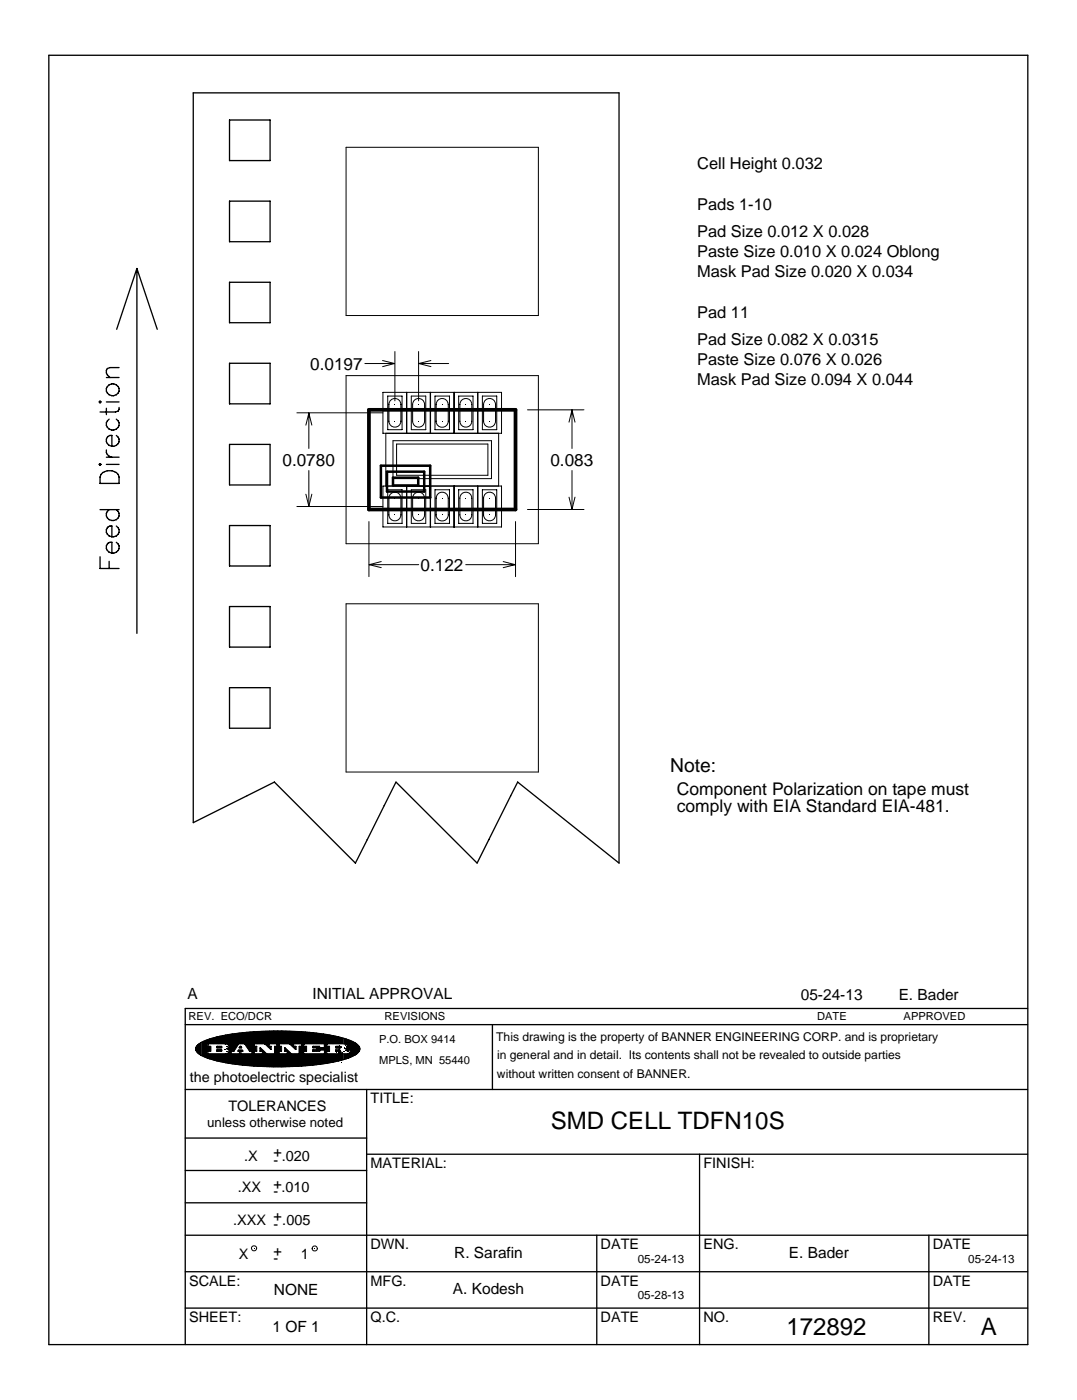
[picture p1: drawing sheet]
<svg xmlns="http://www.w3.org/2000/svg" width="190mm" height="248mm" viewBox="0 0 190 248" stroke-linecap="round" stroke-linejoin="round" font-family="sans-serif">
<g fill="none" stroke="#000" stroke-width=".23">
<path d="M8.6 9.8h173.2v228h-173.2zM34.2 16.4h75.3v136.3l-17.9-14.4-7.2 14.4-14.4-14.4-7.1 14.4-14.4-14.4-14.3 7.2zM40.6 21.2h7.2v7.2h-7.2zM40.6 35.6h7.2v7.2h-7.2zM24.2 47.5v64.5M24.2 47.5l-3.6 10.8M24.2 47.5l3.6 10.8M40.6 49.9h7.2v7.2h-7.2zM17.5 71.1l.2-.1 .2 .1-.2 .2zM18.8 72.2v1.1M18.8 79.6a1.11 1.11 0 0 0 1 1.3M18.8 66.8h2.3"/>
<path d="M18.8 71.1h2.3M19 68.4a1.13 1.13 0 0 1 1.7-.3 1.13 1.13 0 0 1 0 1.7 1.13 1.13 0 0 1-1.7-.3l-.2-.3v-.5zM19 77.3l.5-.3h.3v2a1.05 1.05 0 0 1-.8-1.7zM19.3 74.1a1.11 1.11 0 0 0 .3 2 1.11 1.11 0 0 0 1.5-1.3l-.5-.7M20.6 77a1.05 1.05 0 0 1 .4 1.3 1.05 1.05 0 0 1-1.2 .7M21.1 72.1l-.2 .6-.5 .2h-2.7M21.1 65h-1.6l-.5 .2-.2 .3v.5l.7 .8M40.6 64.3h7.2v7.1h-7.2zM40.6 78.6h7.2v7.2h-7.2zM17.5 82.1l.2-.1 .2 .1-.2 .2zM17.7 98.5v2.1h3.4M17.7 90.1h3.4"/>
<path d="M18.2 83.6a2.08 2.08 0 0 1 2.7 .3l.2 .5v1.1h-3.4v-1.1l.2-.5zM18.8 80.9h2.3M18.8 82.1h2.3M19.1 93.2l.7-.2v2a1 1 0 0 1-.9-.7 1 1 0 0 1 .2-1.1zM19.1 96.1l.7-.2v2a1.02 1.02 0 0 1-.9-.7 1.02 1.02 0 0 1 .2-1.1zM19.3 90.1a1.11 1.11 0 0 0 .3 2 1.11 1.11 0 0 0 1.5-1.3l-.5-.7M19.3 99.3v1.3M20.6 93a1.04 1.04 0 0 1 .4 1.3 1.04 1.04 0 0 1-1.2 .7M20.6 95.9a1.05 1.05 0 0 1 .4 1.3 1.05 1.05 0 0 1-1.2 .7M40.6 93h7.2v7.1h-7.2zM40.6 107.3h7.2v7.2h-7.2zM40.6 121.6h7.2v7.2h-7.2z"/>
<path d="M181.8 178.4h-149v59.4M32.8 181.3h149M32.8 192.7h149M64.9 192.7v45.1M87.1 181.3v11.4M32.8 218.5h149M32.8 212.8h32.1M32.8 207.1h32.1M32.8 201.3h32.1M64.9 204.2h116.9M105.6 218.5v19.3M123.7 204.2v33.6"/>
<path d="M164.3 218.5v19.3M32.8 231.4h149M32.8 225h149"/>
</g>
<g fill="none" stroke="#000" stroke-width=".18">
<path d="M61.2 26.1h34v29.7h-34zM52.5 73h15.2M54.1 75.2l.5-2.1 .6 2.1M54.6 73.1v6.2M61.2 66.4h34v29.8h-34zM64.5 64.3h5.2M67.7 63.8l2.1 .5-2.1 .6M67.7 69.4h21v7.2h-21zM68.2 76.6v9.4M68.6 70.1h2.5v5.9h-2.5zM69.2 70.7a1.06 1.06 0 0 1 1.7 .8v3a1.06 1.06 0 0 1-1.1 1.1 1.06 1.06 0 0 1-1-1.1v-3l.1-.5zM69.5 78h17.4v6.7h-17.4z"/>
<path d="M69.8 62.2v8.7M70.1 78.5h16.2v5.6h-16.2zM71.9 69.4v7.2M72 69.4v7.2M72.7 70.1h2.6v5.9h-2.6zM73.4 70.7a1.06 1.06 0 0 1 1.7 .8v3a1.06 1.06 0 0 1-1.1 1.1 1.06 1.06 0 0 1-1-1.1v-3l.1-.5zM74 62.2v8.7M74.1 64.3h5.3M76.1 69.4v7.2M76.2 69.4v7.2M76.2 63.8l-2.1 .5 2.1 .6M76.9 70.1h2.6v5.9h-2.6z"/>
<path d="M77.1 74.5a1.08 1.08 0 0 0 1.1 1.1 1.08 1.08 0 0 0 1.1-1.1v-3a1.07 1.07 0 0 0-1.1-1 1.07 1.07 0 0 0-1 1v3M80.3 69.4v7.2M81.1 70.1h2.6v5.9h-2.6zM81.8 70.7a1.06 1.06 0 0 1 1.7 .8v3a1.06 1.06 0 0 1-1.1 1.1 1.06 1.06 0 0 1-1.1-1.1v-3l.2-.5zM84.5 69.4v7.2M85.3 70.1h2.6v5.9h-2.6zM86 70.7a1.06 1.06 0 0 1 1.7 .8v3a1.06 1.06 0 0 1-1.1 1.1 1.06 1.06 0 0 1-1.1-1.1v-3l.2-.5zM88.2 76.6v9.4M93.3 72.5h10M100.6 74.7l.6-2.2 .5 2.2M101.2 72.6v6.7M52.5 89.6h15.2"/>
<path d="M54.1 87.4l.5 2.2 .6-2.2M54.6 83.2v6.3M65.3 92.3v9.7M65.4 99.9h8.7M67.4 99.3l-2.1 .6 2.1 .5M67.7 86h21v7.2h-21zM68.6 86.6h2.5v6h-2.5zM69.2 87.3a1.06 1.06 0 0 1 1.7 .8v3a1.06 1.06 0 0 1-1 1 1.06 1.06 0 0 1-1.1-1v-3l.1-.5zM71.9 86v7.2M72 86v7.2M72.7 86.6h2.6v6h-2.6zM73.4 87.3a1.06 1.06 0 0 1 1.7 .8v3a1.06 1.06 0 0 1-1.1 1 1.06 1.06 0 0 1-1-1v-3l.1-.5z"/>
<path d="M76.1 86v7.2M76.2 86v7.2M76.9 86.6h2.6v6h-2.6zM77.1 91.1a1.08 1.08 0 0 0 1.1 1.1 1.08 1.08 0 0 0 1.1-1.1v-3a1.07 1.07 0 0 0-1.1-1 1.07 1.07 0 0 0-1 1v3M80.3 86v7.2M81.1 86.6h2.6v6h-2.6zM81.8 87.3a1.06 1.06 0 0 1 1.7 .8v3a1.06 1.06 0 0 1-1.1 1 1.06 1.06 0 0 1-1.1-1v-3l.2-.5zM82.4 99.9h8.7M84.5 86v7.2M85.3 86.6h2.6v6h-2.6zM86 87.3a1.06 1.06 0 0 1 1.7 .8v3a1.06 1.06 0 0 1-1.1 1 1.06 1.06 0 0 1-1.1-1v-3l.2-.5zM89 99.3l2.1 .6-2.1 .5"/>
<path d="M91.2 92.3v9.7M93.3 90.1h10M100.6 87.9l.6 2.2 .5-2.2M101.2 83.2v6.8M61.2 106.8h34v29.8h-34zM34.7 185.2v.7M34.9 185v1.1M35 184.8v1.5M35.2 184.7v1.7M35.3 184.6v1.9M35.5 184.5l-.3 .1a1 1 0 0 0-.6 .9 1 1 0 0 0 .6 1l.3 .1M35.5 186.6l1.2 .6 2.2 .6"/>
<path d="M35.5 184.5v2.1M35.6 184.4v2.3M35.8 184.3v2.5M35.9 184.2v2.7M36 184.2v2.7M36.2 184.1v2.9M36.3 184v3M36.5 184v3.1M36.6 183.9v3.3M36.8 184.7l3-.1a.5 .5 0 0 1 .5 .1 .5 .5 0 0 1 .1 .6l-.2 .1M36.8 185l.5 .1v.9M36.8 186.4h3.1"/>
<path d="M36.8 183.9v3.3M37 183.8v.8M37 185.1v.9M37 186.4v.9M37.1 183.8v.8M37.1 185.1v.9M37.1 186.4v.9M37.3 186h-.5M37.3 183.7v.9M37.3 185.1v.9M37.3 186.4v1M37.4 183.7v.9"/>
<path d="M37.4 186.4v1M37.5 183.6v1M37.5 186.4v1.1M37.7 183.6v1M37.7 186.4v1.1M37.8 183.6v1M37.8 186.4v1.1M38 183.5v1.1M38 186.4v1.2M38.1 183.5v1.1M38.1 186.4v1.2M38.3 183.4v1.2"/>
<path d="M38.3 186.4v1.3M38.4 185.1h.7a.15 .15 0 0 1 .2 .1 .15 .15 0 0 1-.2 .2h-.7zM38.4 185.7h.7a.15 .15 0 0 1 .2 .1 .15 .15 0 0 1-.2 .2h-.7zM38.4 183.4v1.2M38.4 185.1v.3M38.4 185.7v.3M38.4 186.4v1.3M38.6 183.4v1.2M38.6 185.1v.3M38.6 185.7v.3M38.6 186.4v1.3M38.7 183.3v1.3"/>
<path d="M38.7 185.1v.3M38.7 185.7v.3M38.7 186.4v1.4M38.9 187.8l1 .2M38.9 183.3l-2.2 .6-1.2 .6M38.9 183.3v1.3M38.9 185.1v.3M38.9 185.7v.3M38.9 186.4v1.4M39 183.3v1.3M39 185.1v.3M39 185.7v.3"/>
<path d="M39 186.4v1.4M39.2 183.2v1.4M39.2 185.1v.3M39.2 185.7v.3M39.2 186.4v1.5M39.3 183.2v1.4M39.3 186.4v1.5M39.5 183.2v1.4M39.5 186.4v1.5M39.6 183.2v1.4M39.6 186.4v1.5M39.8 183.1v1.5"/>
<path d="M39.8 186.4v1.6M39.9 188l3 .4M39.9 183.1l-1 .2M39.9 183.1v1.6M39.9 186.4v1.6M40.1 183.1v1.6M40.1 186.4v1.6M40.1 185.5l.1-.1v.2zM40.2 183v1.7M40.2 186.3v1.8M40.3 185.6l.2 .3M40.3 186.3l-.4 .1"/>
<path d="M40.4 183v1.8M40.4 185.3v.4M40.4 186.2v1.9M40.5 185.9l-.2 .4M40.5 183v5.1M40.7 183v5.1M40.8 182.9v5.3M41 182.9v3.1M41 186.4v1.8M41.1 182.9v3.1M41.1 186.4v1.8M41.3 182.9v3.1"/>
<path d="M41.3 186.4v1.8M41.4 185.9l.8-1.3h1.1l.8 1.3M41.4 186h-.5v.4h1.4M41.4 182.9v3M41.4 186.4v1.8M41.6 182.8v2.9M41.6 186.4v1.9M41.7 182.8v2.6M41.7 186.4v1.9M41.9 182.8v2.4M41.9 186.4v1.9M42 182.8v2.2"/>
<path d="M42 186.4v1.9M42.2 185.8l.6-.1 .1 .3M42.2 185.8l-.1 .2h.2M42.2 182.8v1.9M42.2 185.8v.2M42.2 186.4v1.9M42.3 186v.4M42.3 182.7v1.9M42.3 185.7v.3M42.3 186.4v2M42.5 185.1h.1M42.5 185.1l-.2 .3"/>
<path d="M42.5 182.7v1.9M42.5 185.1v.3M42.5 185.7v2.7M42.6 185.1l.1 .3h-.4v-.1M42.6 186.4h2M42.6 182.7v1.9M42.6 185.1v.3M42.6 185.7v2.7M42.8 182.7v1.9M42.8 185.7v.3M42.8 186.4v2M42.9 186h-.3"/>
<path d="M42.9 182.7v1.9M42.9 185.9v.1M42.9 186.4v2M42.9 188.4l2.7 .2M42.9 182.7l-3 .4M43.1 182.7v1.9M43.1 186.4v2M43.2 182.6v2M43.2 186.4v2M43.4 182.6v2.2M43.4 186.4v2.1M43.5 182.6v2.4"/>
<path d="M43.5 186.4v2.1M43.7 182.6v2.7M43.7 186.4v2.1M43.8 182.6v2.9M43.8 186.4v2.1M44 182.6v3.1M44 186.4v2.1M44.1 182.6v3.3M44.1 186.4v2.1M44.1 185.9l.5 .1M44.3 182.6v3.4M44.3 186.4v2.1"/>
<path d="M44.4 182.5v3.5M44.4 186.4v2.2M44.6 182.5v6.1M44.7 182.5v6.1M44.9 182.5v6.1M45 184.7l1.8-.1 1.1 1.1M45 185l.4 .1v.8l-.4 .1M45 182.5v6.1M45.2 182.5v2.1M45.2 185.1v.9M45.2 186.4v2.2M45.3 182.5v2.1"/>
<path d="M45.3 185.1v.9M45.3 186.4v2.2M45.5 182.5v2.1M45.5 186.4v2.2M45.6 188.6l2.1 .1M45.6 182.5v2.1M45.6 186.4v2.2M45.6 182.5l4.2-.1 3.6 .1M45.6 182.5l-2.7 .2M45.8 182.5v2.1M45.8 186.4v2.2M45.9 182.5v2.1"/>
<path d="M45.9 186.4v2.2M46 185.4v.5l.4 .1v.4h-1.4M46.1 186v-.7l1.1 1.1M46.1 182.4v2.2M46.1 186.4v2.3M46.2 182.4v2.2M46.2 185.5v.5M46.2 186.4v2.3M46.4 182.4v2.2M46.4 185.6v.4M46.4 186.4v2.3M46.5 182.4v2.2"/>
<path d="M46.5 185.8v2.9M46.7 182.4v2.2M46.7 185.9v2.8M46.8 182.4v2.2M46.8 186.1v2.6M47 182.4v2.3M47 186.2v2.5M47.1 182.4v2.5M47.1 186.4v2.3M47.3 182.4v2.6M47.3 186.4v2.3M47.4 182.4v2.8"/>
<path d="M47.4 186.4v2.3M47.6 185l.4 .1-.1 .6M47.6 184.7l1.3-.1v.5M47.6 182.4v2.9M47.6 186.4v2.3M47.7 182.4v2.2M47.7 185.1v.4M47.7 186.4v2.3M47.9 182.4v2.2M47.9 185.1v.5M47.9 186.4v2.3M48 182.4v2.2"/>
<path d="M48 186.4v2.3M48.2 182.4v2.2M48.2 186.4v2.3M48.3 182.4v2.2M48.3 186.4v2.3M48.5 182.4v2.2M48.5 186.4v2.3M48.6 185.1l-.1 1.3h-1.3M48.6 185.1h.3M48.6 182.4v2.2M48.6 185.1v3.6M48.7 182.4v2.2"/>
<path d="M48.7 185.1v3.6M48.9 182.4v2.2M48.9 185.1v3.6M49 182.4v6.3M49.2 182.4v6.3M49.3 182.4v6.3M49.5 182.4v2.2M49.5 185.1v.9M49.5 186.4v2.3M49.7 182.4v2.2M49.7 185.1v.9M49.7 186.4v2.3"/>
<path d="M49.8 182.4v2.2M49.8 186.4v2.3M50 182.4v2.2M50 186.4v2.3M50.1 182.4v2.2M50.1 186.4v2.3M50.2 182.4v2.2M50.2 186.4v2.3M50.4 186v-.7l1.2 1.1M50.4 182.4v2.2M50.4 186.4v2.3M50.4 185.4v.6"/>
<path d="M50.5 182.4v2.2M50.5 185.4v.6M50.5 186.4v2.3M50.7 182.4v2.2M50.7 185.6v.4M50.7 186.4v2.3M50.8 182.4v2.2M50.8 185.7v3M51 182.4v2.2M51 185.9v2.8M51.1 182.4v2.2M51.1 186v2.7"/>
<path d="M51.3 182.4v2.3M51.3 186.2v2.5M51.4 182.4v2.4M51.4 186.3v2.4M51.6 182.4v2.6M51.6 186.4v2.3M51.7 182.4v2.7M51.7 186.4v2.3M51.9 182.4v2.9M51.9 186.4v2.3M52 182.4v2.2M52 185.1v.3"/>
<path d="M52 186.4v2.3M52.2 182.4v2.2M52.2 185.1v.5M52.2 186.4v2.3M52.3 185.1v.6l-1.1-1.1h-1.8v.5h.4v.9h-.4v.4h1.4v-.4h-.4M52.3 185.1h-.4l.1-.5h1.3v.5h-.4M52.3 182.5v2.1M52.3 186.4v2.2M52.5 182.5v2.1M52.5 186.4v2.2M52.6 182.5v2.1M52.6 186.4v2.2"/>
<path d="M52.8 182.5v2.1M52.8 186.4v2.2M52.9 186.4h-1.3M52.9 182.5v2.1M52.9 185.1v3.5M53.1 182.5v2.1M53.1 185.1v3.5M53.2 182.5v2.1M53.2 185.1v3.5M53.4 188.6l-5.7 .1M53.4 182.5l3.2 .3 2.3 .4M53.4 182.5v6.1"/>
<path d="M53.5 182.5v6.1M53.7 182.5v6.1M53.8 182.5v2.1M53.8 185.1v.9M53.8 186.4v2.2M54 182.5v2.1M54 185.1v.9M54 186.4v2.1M54.1 182.6v2M54.1 185.1v.9M54.1 186.4v2.1M54.3 182.6v2"/>
<path d="M54.3 186.4v2.1M54.4 182.6v2M54.4 186.4v2.1M54.6 182.6v2M54.6 186.4v2.1M54.7 182.6v2M54.7 186.4v2.1M54.9 182.6v2M54.9 186.4v2.1M55 182.6v2M55 186.4v2M55.2 182.7v1.9"/>
<path d="M55.2 186.4v2M55.3 182.7v1.9M55.3 186.4v2M55.5 182.7v1.9M55.5 185.1v.3M55.5 185.7v.3M55.5 186.4v2M55.6 182.7v1.9M55.6 185.1v.3M55.6 185.7v.3M55.6 186.4v2M55.8 182.7v1.9"/>
<path d="M55.8 185.1v.3M55.8 185.7v.3M55.8 186.4v2M55.9 182.7v1.9M55.9 185.1v.3M55.9 185.7v.3M55.9 186.4v2M56.1 182.8v1.8M56.1 185.1v.9M56.1 186.4v1.9M56.2 182.8v1.8M56.2 185.1v.9"/>
<path d="M56.2 186.4v1.9M56.4 182.8v1.8M56.4 185.1v.9M56.4 186.4v1.9M56.5 185.1h-1.1v.3h.6v.3h-.6l-.1 .2 1.2 .1M56.5 185.1l.1 .2h.7l.1-.6-3.7-.1v.5h.5v.8l-.5 .1v.4h3.7v-.7h-.8l-.1 .3M56.5 182.8v1.8M56.5 185.1v.9M56.5 186.4v1.9M56.7 182.8v1.8M56.7 185.3v.4M56.7 186.4v1.9"/>
<path d="M56.8 182.9v1.7M56.8 185.3v.4M56.8 186.4v1.8M57 182.9v1.7M57 185.3v.4M57 186.4v1.8M57.1 182.9v1.7M57.1 185.3v.4M57.1 186.4v1.8M57.3 182.9v1.7M57.3 185.3v.4M57.3 186.4v1.8"/>
<path d="M57.4 182.9v5.3M57.6 183v5.1M57.7 183v5.1M57.9 183v1.6M57.9 185.1v.9M57.9 186.4v1.7M58 183v1.6M58 185.1v.9M58 186.4v1.7M58.2 183v1.6M58.2 185.1v.9M58.2 186.4v1.6"/>
<path d="M58.3 183.1v1.5M58.3 186.4v1.6M58.5 183.1v1.5M58.5 186.4v1.6M58.6 183.1v1.5M58.6 186.4v1.6M58.8 183.2v1.4M58.8 186.4v1.5M58.9 187.9l-2.3 .4-3.2 .3M58.9 183.2v1.4M58.9 186.4v1.5M58.9 183.2l2.7 .7"/>
<path d="M59.1 183.2v1.4M59.1 186.4v1.5M59.2 183.3v1.3M59.2 186.4v1.4M59.4 183.3v1.3M59.4 186.4v1.4M59.5 183.3v1.3M59.5 185.1v.3M59.5 185.7v.3M59.5 186.4v1.4M59.7 183.3v1.3M59.7 185.1v.3"/>
<path d="M59.7 185.7v.3M59.7 186.4v1.3M59.8 183.4v1.2M59.8 185.1v.3M59.8 185.7v.3M59.8 186.4v1.3M60 183.4v1.2M60 185.1v.3M60 185.7v2M60 185.4h-.6v-.3h.8l.1 .2-.3 .1M60.1 185.8l.2 .2M60.1 183.5v1.1"/>
<path d="M60.1 185.1v.3M60.1 185.8v1.8M60.3 186v.2M60.3 183.5v1.1M60.3 186v1.6M60.3 185.1v.1M60.3 185.2v.1M60.3 185.2h.1M60.3 186.2l.2 .2M60.4 183.5v1.1M60.4 186.3v1.3M60.5 186.4h1"/>
<path d="M60.6 183.6v1M60.6 186.4v1.1M60.7 183.6v1M60.7 186.4v1.1M60.9 183.7v1M60.9 186.4v1M61 183.7v1M61 186.4v1M61 184.7h-3.2v.4h.5v.8l-.5 .1v.4h2.1v-.4h-.5v-.3l.7 .1M61.2 183.8v.9M61.2 185.5h.1M61.2 186.4v.9"/>
<path d="M61.3 184.8l.1 .2M61.3 183.8v1l-.3-.1M61.3 185.4v.3M61.3 186.4v.9M61.4 185.8v.1M61.4 185.8l-.3-.3 .4-.3-.1 .7M61.4 183.9l.1 1.3M61.4 186.4v.8M61.5 185.9h.1M61.6 185.9l.1-.2h.2v.4M61.6 183.9v2M61.6 186.4v.8"/>
<path d="M61.6 187.2l-2.7 .7M61.6 183.9l1.6 .9M61.7 184v1.7M61.7 186.3v.8M61.8 186.3l-.3 .1M61.9 184v1.7M61.9 186.1v1M61.9 186.1l-.1 .2M62 184.1v2.9M62.2 184.1v2.8M62.4 184.2v2.7M62.5 184.3v2.5"/>
<path d="M62.7 184.4v2.3M62.8 184.5v2.1M62.9 184.6v1.9M63.1 184.7v1.7M63.2 186.3l-1.6 .9M63.2 184.8v1.5M63.2 184.8l.2 .1M63.4 184.9v1.3M63.4 186.2l-.2 .1M63.4 184.9a.82 .82 0 0 1 0 1.3M63.5 185.1v.9M45.4 220.8l-.1 .3-.5 .2-.3-.5 .1-.3 .2-.1 .5 .1 .1 .3"/>
<path d="M55.2 220.8l.1 .3 .2 .2 .5-.2 .1-.3-.1-.2-.5-.2-.3 .4"/>
</g>
<path d="M67.4 82.4h8.7v5.6h-8.7zM68.5 83.4h6.5v3.6h-6.5zM69.5 84.5h4.5v1.4h-4.5z" fill="none" stroke="#000" stroke-width=".44"/>
<path d="M65.3 72.5h25.9v17.6h-25.9z" fill="none" stroke="#000" stroke-width=".66"/>
<g font-size="4.3">
<text x="97.4" y="199.7">SMD CELL TDFN10S</text>
<text x="139.1" y="236.2">172892</text>
<text x="173.5" y="236.2">A</text>
</g>
<text font-size="3.4" x="118.5" y="136.5">Note:</text>
<g font-size="3.1">
<text x="119.7" y="140.6">Component Polarization on tape must</text>
<text x="119.7" y="143.6">comply with EIA Standard EIA-481.</text>
</g>
<g font-size="3">
<text x="54.9" y="65.4">0.0197</text>
<text x="50" y="82.4">0.0780</text>
<text x="97.4" y="82.4">0.083</text>
<text x="74.4" y="101">0.122</text>
</g>
<g font-size="2.9">
<text x="123.3" y="29.9">Cell Height 0.032</text>
<text x="123.3" y="41.9">Pad Size 0.012 X 0.028</text>
<text x="123.3" y="37.1">Pads 1-10</text>
<text x="123.3" y="45.5">Paste Size 0.010 X 0.024 Oblong</text>
<text x="123.3" y="49">Mask Pad Size 0.020 X 0.034</text>
<text x="123.3" y="56.2">Pad 11</text>
<text x="123.3" y="61">Pad Size 0.082 X 0.0315</text>
<text x="123.3" y="64.6">Paste Size 0.076 X 0.026</text>
<text x="123.3" y="68.2">Mask Pad Size 0.094 X 0.044</text>
</g>
<g font-size="2.7">
<text x="33.2" y="176.6">A</text>
<text x="55.3" y="176.6">INITIAL APPROVAL</text>
<text x="141.6" y="176.8">05-24-13</text>
<text x="159" y="176.8">E. Bader</text>
<text x="80.3" y="222.5">R. Sarafin</text>
<text x="139.6" y="222.5">E. Bader</text>
<text x="48.5" y="229.1">NONE</text>
<text x="80.1" y="228.9">A. Kodesh</text>
<text x="48.2" y="235.6">1 OF 1</text>
</g>
<g font-size="2.6">
<text x="40.4" y="196.5">TOLERANCES</text>
<text x="65.5" y="195.2">TITLE:</text>
<text x="43.2" y="205.4">.X</text>
<text x="48.4" y="204.7">+</text>
<text x="48.4" y="206.1">-</text>
<text x="49.9" y="205.4">.020</text>
<text x="65.5" y="206.6">MATERIAL:</text>
<text x="124.4" y="206.6">FINISH:</text>
<text x="42.1" y="210.9">.XX</text>
<text x="48.4" y="210.3">+.010</text>
<text x="48.4" y="211.6">-</text>
<text x="41.3" y="216.7">.XXX +.005</text>
<text x="48.4" y="217.4">-</text>
<text x="65.5" y="221">DWN.</text>
<text x="106.2" y="221">DATE</text>
<text x="124.4" y="221">ENG.</text>
<text x="165" y="221">DATE</text>
<text x="33.4" y="227.4">SCALE:</text>
<text x="42.2" y="222.7">X</text>
<text x="48.4" y="222.2">+</text>
<text x="48.4" y="223.5">-</text>
<text x="53.2" y="222.7">1</text>
<text x="65.5" y="227.4">MFG.</text>
<text x="106.2" y="227.4">DATE</text>
<text x="165" y="227.4">DATE</text>
<text x="33.4" y="233.8">SHEET:</text>
<text x="65.5" y="233.8">Q.C.</text>
<text x="106.2" y="233.8">DATE</text>
<text x="124.4" y="233.8">NO.</text>
<text x="165" y="233.8">REV.</text>
</g>
<text font-size="2.5" x="33.6" y="191.4">the photoelectric specialist</text>
<text font-size="2.3" x="36.7" y="199.4">unless otherwise noted</text>
<g font-size="2.1">
<text x="87.8" y="184.1">This drawing is the property of BANNER ENGINEERING CORP. and is proprietary</text>
<text x="87.9" y="190.8">without written consent of BANNER.</text>
<text x="87.9" y="187.4">in general and in detail. Its contents shall not be revealed to outside parties</text>
<text x="112.8" y="223.4">05-24-13</text>
<text x="171.3" y="223.4">05-24-13</text>
<text x="112.8" y="229.8">05-28-13</text>
</g>
<g font-size="2">
<text x="33.4" y="180.4">REV. ECO/DCR</text>
<text x="67.1" y="184.6">P.O. BOX 9414</text>
<text x="68" y="180.4">REVISIONS</text>
<text x="144.5" y="180.4">DATE</text>
<text x="159.8" y="180.4">APPROVED</text>
<text x="67.1" y="188.3">MPLS, MN 55440</text>
</g>
</svg>
